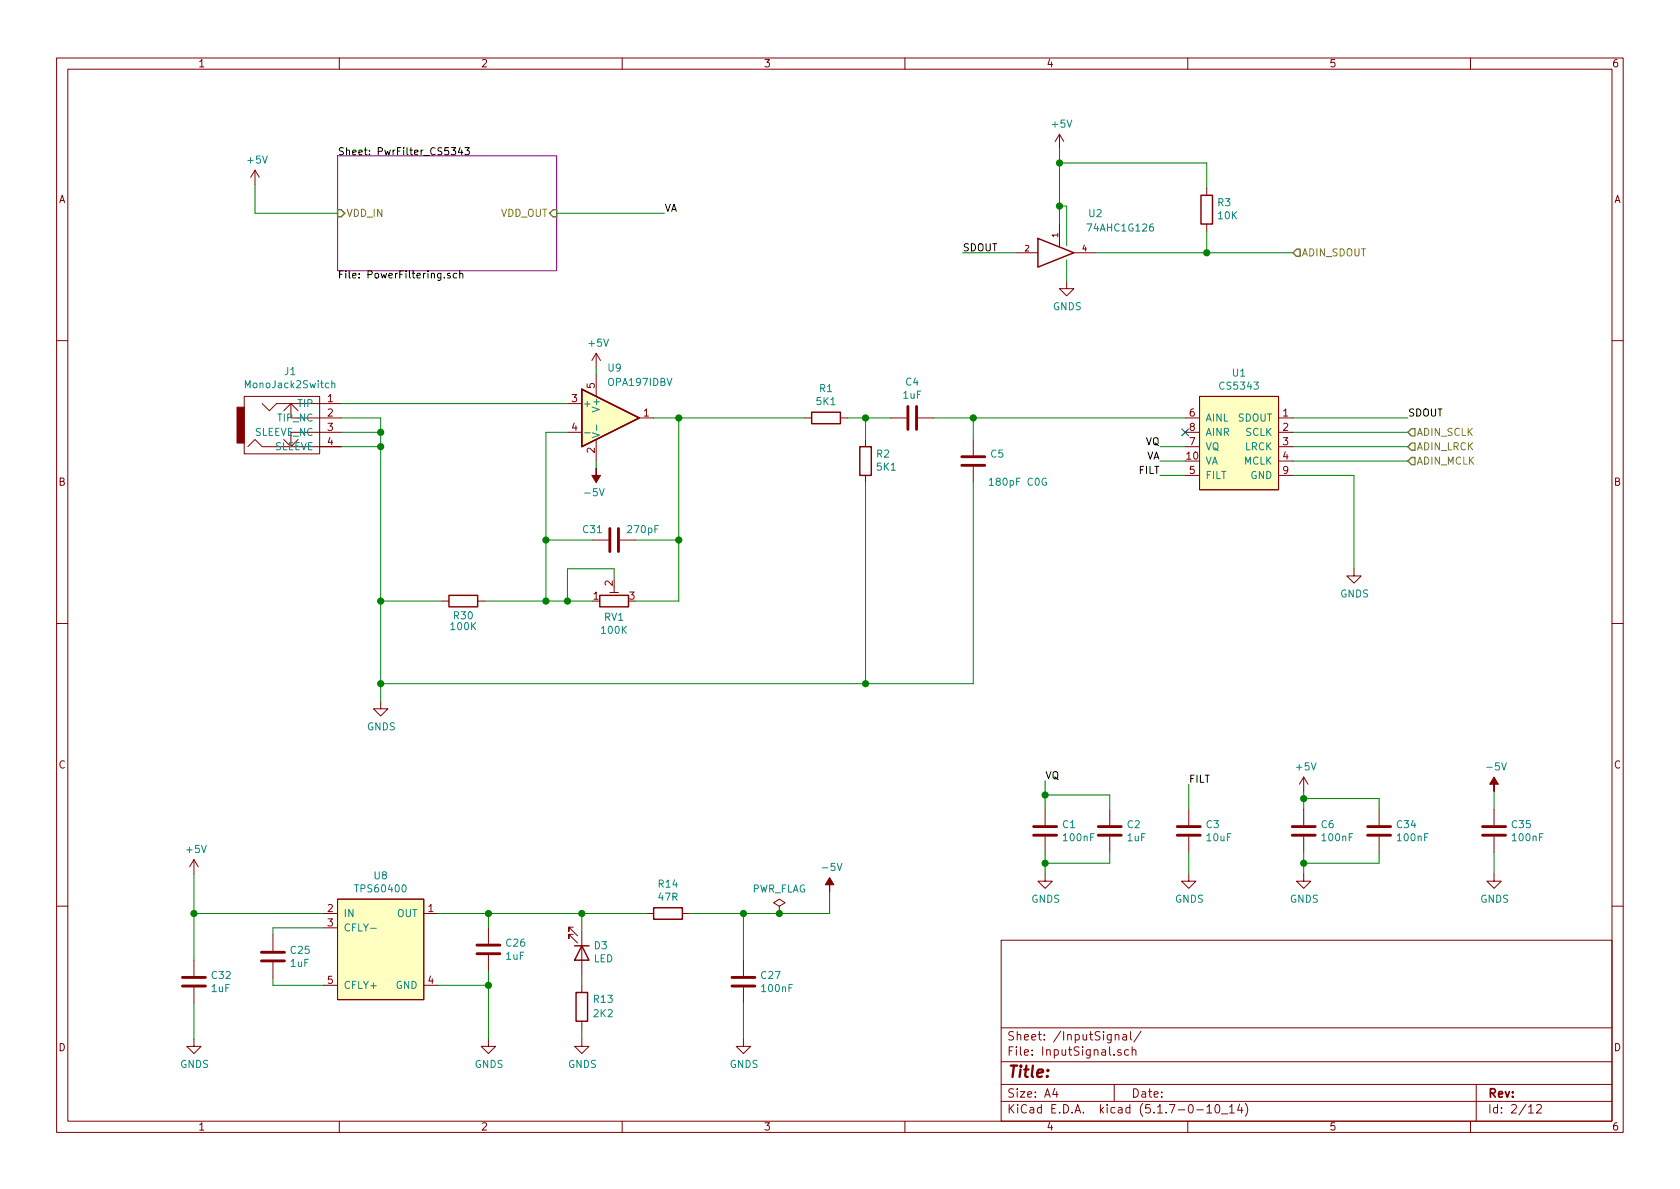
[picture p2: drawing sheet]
<svg xmlns="http://www.w3.org/2000/svg" width="297mm" height="210mm" viewBox="0 0 297 210" stroke-linecap="round" stroke-linejoin="round" font-family="sans-serif">
<g fill="none" stroke="#840000" stroke-width=".18">
<path d="M10 10.3h277v189.9h-277zM12 12.2h273v186.1h-273zM60 10.3v1.9M110 10.3v1.9M160 10.3v1.9M210 10.3v1.9M260 10.3v1.9M45.1 30.1l-.8 1.3M45.1 30.1v2.5M45.1 30.1l.7 1.3M187.3 23.7l-.7 1.3M187.3 23.7v2.6"/>
<path d="M187.3 39.6v4M187.3 23.7l.8 1.3M213.4 33.3v1.2M213.4 39.6v1.3M179.7 44.7h3.8M188.6 49.8v1.2h1.3l-1.3 1.3-1.3-1.3h1.3M189.9 44.7h3.8M10 60.2h2M43.2 70.1h13.3v10.2h-13.3zM43.8 79l1.3-1.3 1.3 1.3h13.9h-3.8M46.4 71.4l1.2 1.2 1.3-1.2h11.4M50.2 72.6l1.2-1.2 1.3 1.2"/>
<path d="M51.4 71.4v2.5h8.9M60.3 76.4h-8.9v2.6l1.3-1.3M100.3 71.4h2.6M100.3 76.4h2.6M105.4 62.5l-.8 1.2M105.4 62.5v2.5M105.4 66.3v3.8M105.4 77.7v3.8M105.4 62.5l.8 1.2M113 73.9h2.6M142.2 73.9h1.3M148.6 73.9h1.3"/>
<path d="M153 77.7v1.3M157.5 73.9h2.8M162.3 73.9h2.8M172.1 77.7v2.8M209.5 73.9h2.6M209.5 76.4h2.6M209.5 79h2.6M212.1 70.1h14v16.5h-14zM226.1 73.9h2.5M226.1 76.4h2.5M226.1 79h2.5M285 60.2h2"/>
<path d="M104.8 95.5h2.8M109.6 95.5h2.8M153 84.1v1.2M172.1 82.5v2.8M209.5 84.1h2.6M226.1 81.5h2.5M226.1 84.1h2.5M10 110.3h2M78.1 106.3h1.3M84.5 106.3h1.2M107.8 104.8h1.5M108.6 103.8v1"/>
<path d="M239.4 100.6v1.2h1.3l-1.3 1.3-1.3-1.3h1.3M285 110.3h2M67.3 124.1v1.2h1.3l-1.3 1.3-1.3-1.3h1.3M230.5 137.4l-.8 1.3M230.5 137.4v2.5M230.5 137.4l.8 1.3M34.3 152v2.6M34.3 152l-.8 1.3M34.3 152l.8 1.3M59.7 159h15.2v17.8h-15.2zM184.8 154.6v1.2h1.3l-1.3 1.3-1.3-1.3h1.3M184.8 143.1v2.8"/>
<path d="M184.8 147.9v2.8M196.2 143.1v2.8M196.2 147.9v2.8M210.2 154.6v1.2h1.3l-1.3 1.3-1.3-1.3h1.3M210.2 143.1v2.8M210.2 147.9v2.8M230.5 154.6v1.2h1.3l-1.3 1.3-1.3-1.3h1.3M230.5 143.1v2.8M230.5 147.9v2.8M243.8 143.1v2.8M243.8 147.9v2.8M264.2 154.6v1.2h1.2l-1.2 1.3-1.3-1.3h1.3"/>
<path d="M264.2 143.1v2.8M264.2 147.9v2.8M10 160.2h2M34.3 169.8v2.8M34.3 174.6v2.8M48.3 165.3v2.8M48.3 170.2v2.8M57.1 161.5h2.6M57.1 164.1h2.6M57.1 174.2h2.6M74.9 161.5h2.6M74.9 174.2h2.6"/>
<path d="M86.4 164.1v2.8M86.4 168.9v2.8M101.3 164h-.7v.7v-.7l1.5 1.5M101.3 165.2h-.7v.8v-.8l1.5 1.5M102.9 164.7v7.6M102.9 174.2v1.3M114.3 161.5h1.3M120.6 161.5h1.3M131.4 169.8v2.8M131.4 174.6v2.8M137.8 160.3l1-.7-1-.6-1 .6 1 .7v1.2M137.8 161.5h.1"/>
<path d="M177 166.3h108v32h-108zM285 160.2h2M34.3 183.8v1.2h1.3l-1.3 1.3-1.3-1.3h1.3M60 198.3v1.9M86.4 183.8v1.2h1.2l-1.2 1.3-1.3-1.3h1.3M102.9 183.8v1.2h1.2l-1.2 1.3-1.3-1.3h1.3M102.9 180.6v1.3M110 198.3v1.9M131.4 183.8v1.2h1.3l-1.3 1.3-1.2-1.3h1.2M160 198.3v1.9M177 194.8h108M177 191.8h108"/>
<path d="M177 187.8h108M177 181.8h108M186.5 192.5l-.4 1h1M186.8 193v1M197 191.8v3M197.2 183.1l.1-.1a.37 .37 0 0 1 .5 .1v.8M197.2 182.9v1M198.2 185.7a.37 .37 0 0 0-.6 .1l.1 .2 .5 .2 .1 .1-.3 .3-.4-.1M198.6 183h.5l.1 .9M199.2 183.3l-.5 .1a.29 .29 0 0 0-.2 .2 .29 .29 0 0 0 .2 .3l.5-.1M199.5 185.7l-.4-.1-.3 .3 .1 .6 .2 .1 .4-.1M199.9 182.4v1.3l.2 .2"/>
<path d="M200.2 185.7h.1a.37 .37 0 0 1 .5 .1v.8M200.2 185.1v1.5M201.8 182.3l-1.3 2M210 198.3v1.9M211.6 196.3h1.2M213.4 195.8l.4-.5v1.5M213.4 196.8h.8M215 195.4l.3-.1a.94 .94 0 0 1 0 1.5 .8 .8 0 0 1-.6-.6 .8 .8 0 0 1 .3-.8zM216 197h1.1M217.4 195.8l.4-.5v1.5M217.4 196.8h.8M219.2 195.2l-.4 1.1h.9"/>
<path d="M219.5 195.8v1M220.2 195.1a1.71 1.71 0 0 1 0 2.3M260 198.3v1.9M261 191.8v6.5M270.3 195.8l.4-.5v1.5M270.3 196.8h.8M271.7 195.5l.2-.2h.4l.2 .5-.9 1h.9"/>
</g>
<path d="M59.7 27.6h38.7v20.3h-38.7z" fill="none" stroke="#840084" stroke-width=".18"/>
<path d="M79.8 26.1h.8l-.5 .5 .4 .1 .1 .4-.3 .3-.5-.2M81.4 26.1l-.3 .8h.7M81.6 26.5v.9M82.2 26.1h.8l-.5 .5 .4 .1 .1 .4-.3 .3-.5-.2M78.6 49v.2M79.6 48.4l-.3-.1-.2 .2 .1 .2 .4 .1v.3h-.5M80.7 48.4l-.3-.1-.3 .3 .2 .5h.4M81.3 48.5l.2-.2 .3 .1v.8M81.3 47.9v1.3" fill="none" stroke="#000" stroke-width=".18"/>
<path d="M59.7 37.1h.6l.7 .6-.7 .6h-.6zM97.8 37.1h.6v1.2h-.6l-.6-.6zM229.2 44.1h.7v1.2h-.7l-.6-.6zM249.6 75.8h.6v1.3h-.6l-.7-.7zM249.6 78.4h.6v1.2h-.6l-.7-.6zM249.6 80.9h.6v1.3h-.6l-.7-.7z" fill="none" stroke="#848400" stroke-width=".25"/>
<g fill="#840000" stroke="#840000" stroke-width=".18">
<path d="M41.9 72h1.3v6.4h-1.3z"/>
<path d="M264.2 137.4l.7 1.3h-.7v1.2v-1.2h-.8z"/>
<path d="M146.7 155.2l.7 1.3h-.7v1.2v-1.2h-.8z"/>
<path d="M105.4 82.8v1.3h.8l-.8 1.2-.8-1.2h.8z"/>
</g>
<path d="M58.7 67.9l.2-.2 .3 .1v.8M58.7 67.3v1.3M103.4 76.5h.9M104.7 76.5l1.3 .5-1.3 .4M105.5 75.2v.9M185 84.6a.59 .59 0 0 0-.8 .6 .59 .59 0 0 0 .8 .6v-.5h-.2M65.6 164.2h.9" fill="none" stroke="#008484" stroke-width=".18"/>
<path d="M212.3 34.5h2.1v5.1h-2.1zM183.5 42.2l6.4 2.5-6.4 2.5zM102.9 68.8l10.1 5.1-10.1 5.1zM143.5 72.9h5.1v2h-5.1zM152 79h2.1v5.1h-2.1zM79.4 105.3h5.1v2h-5.1zM106 105.3h5.1v2h-5.1zM101.6 167.3h2.5M101.9 175.5h2v5.1h-2zM102.9 167.3l1.2 2.5h-2.5zM115.6 160.5h5v2.1h-5z" fill="none" stroke="#840000" stroke-width=".25"/>
<g fill="none" stroke="#840000" stroke-width=".51">
<path d="M160.5 71.9v4M162.1 71.9v4M107.8 93.5v4M109.3 93.5v4M170.1 80.8h4M170.1 82.3h4M182.8 147.7h4M182.8 146.2h4M194.2 147.7h4M194.2 146.2h4M208.2 147.7h4M208.2 146.2h4"/>
<path d="M228.5 147.7h4M228.5 146.2h4M241.8 147.7h4.1M241.8 146.2h4.1M262.1 147.7h4.1M262.1 146.2h4.1M32.3 174.4h4M32.3 172.8h4M46.2 169.9h4.1M46.2 168.4h4.1M84.3 168.7h4.1M84.3 167.1h4.1"/>
<path d="M129.4 174.4h4.1M129.4 172.8h4.1"/>
</g>
<g fill="#ffffc2" stroke="#ffffc2" stroke-width=".18">
<path d="M59.7 159h15.2v17.8h-15.2z"/>
<path d="M212.1 70.1h14v16.5h-14z"/>
<path d="M102.9 68.8l10.1 5.1-10.1 5.1z"/>
</g>
<g fill="none" stroke="#008400" stroke-width=".18">
<path d="M45.1 32.6v5.1h14.6M98.4 37.7h19.1M187.3 26.3v13.3M187.3 28.8h26.1v4.5M187.3 36.4h1.3v7M170.2 44.7h9.5M188.6 46v3.8M193.7 44.7h34.9M213.4 40.9v3.8M60.3 76.4h7M60.3 79h7M60.3 73.9h7v50.2"/>
<path d="M60.3 71.4h40M100.3 76.4h-3.8v29.9M105.4 65v1.3M115.6 73.9h26.6M120 73.9v32.4h-7.6M149.9 73.9h7.6M153 73.9v3.8M165.1 73.9h44.4M172.1 73.9v3.8M205.1 79h4.4M228.6 76.4h20.3M228.6 79h20.3"/>
<path d="M228.6 73.9h20.3M96.5 95.5h8.3M105.4 81.5v1.3M112.4 95.5h7.6M153 85.3v35.6M172.1 85.3v35.6h-104.8M205.1 81.5h4.4M205.1 84.1h4.4M228.6 81.5h20.3M228.6 84.1h10.8v16.5M67.3 106.3h10.8M85.7 106.3h19.1"/>
<path d="M108.6 102.5v-1.9h-8.3v5.7M184.8 138v5.1M210.2 138.7v4.4M230.5 139.9v3.2M264.2 139.9v3.2M34.3 154.6v15.2M146.7 157.7v3.8h-24.8M184.8 150.7v3.9M184.8 140.6h11.4v2.5M196.2 150.7v1.9h-11.4M210.2 150.7v3.9M230.5 150.7v3.9"/>
<path d="M230.5 141.2h13.3v1.9M243.8 150.7v1.9h-13.3M264.2 150.7v3.9M34.3 161.5h22.8M34.3 177.4v6.4M48.3 173v1.2h8.8M57.1 164.1h-8.8v1.2M77.5 161.5h36.8M77.5 174.2h8.9M86.4 161.5v2.6M86.4 171.7v12.1M102.9 161.5v3.2"/>
<path d="M102.9 172.3v1.9M131.4 161.5v8.3M131.4 177.4v6.4M102.9 181.9v1.9"/>
</g>
<g fill="#008400" stroke="#008400" stroke-width=".25">
<circle cx="137.8" cy="161.5" r=".51"/>
<circle cx="120" cy="95.5" r=".51"/>
<circle cx="96.5" cy="95.5" r=".51"/>
<circle cx="184.8" cy="152.6" r=".51"/>
<circle cx="67.3" cy="76.4" r=".51"/>
<circle cx="67.3" cy="106.3" r=".51"/>
<circle cx="96.5" cy="106.3" r=".51"/>
<circle cx="86.4" cy="174.2" r=".51"/>
<circle cx="230.5" cy="152.6" r=".51"/>
<circle cx="100.3" cy="106.3" r=".51"/>
<circle cx="187.3" cy="36.4" r=".51"/>
<circle cx="153" cy="73.9" r=".51"/>
<circle cx="187.3" cy="28.8" r=".51"/>
<circle cx="67.3" cy="120.9" r=".51"/>
<circle cx="153" cy="120.9" r=".51"/>
<circle cx="213.4" cy="44.7" r=".51"/>
<circle cx="86.4" cy="161.5" r=".51"/>
<circle cx="131.4" cy="161.5" r=".51"/>
<circle cx="172.1" cy="73.9" r=".51"/>
<circle cx="67.3" cy="79" r=".51"/>
<circle cx="230.5" cy="141.2" r=".51"/>
<circle cx="184.8" cy="140.6" r=".51"/>
<circle cx="34.3" cy="161.5" r=".51"/>
<circle cx="102.9" cy="161.5" r=".51"/>
<circle cx="120" cy="73.9" r=".51"/>
</g>
<path d="M208.9 75.8l1.3 1.3M210.2 75.8l-1.3 1.3" fill="none" stroke="#000084" stroke-width=".18"/>
<text font-size="2.8" fill="#840000" x="178" y="190.5">Title:</text>
<g font-size="2.1" fill="#840000">
<text x="178" y="184">Sheet: /InputSignal/</text>
<text x="178" y="186.7">File: InputSignal.sch</text>
<text x="178" y="196.9">KiCad E.D.A. kicad (5.1.7-0-10_14)</text>
<text x="178" y="194.1">Size: A4</text>
<text x="200" y="194.1">Date:</text>
<text x="263" y="194.1">Rev:</text>
<text x="263" y="196.9">Id: 2/12</text>
</g>
<g font-size="1.8" fill="#840000">
<text x="35" y="11.9">1</text>
<text x="85" y="11.9">2</text>
<text x="135" y="11.9">3</text>
<text x="185" y="11.9">4</text>
<text x="235" y="11.9">5</text>
<text x="285" y="11.9">6</text>
<text x="10.4" y="35.9">A</text>
<text x="285.4" y="35.9">A</text>
<text x="57.9" y="71.1">1</text>
<text x="101.1" y="71.1">3</text>
<text x="105.2" y="68.7" transform="rotate(-90 105.2 68.7)">5</text>
<text x="57.9" y="73.7">2</text>
<text x="57.9" y="76.2">3</text>
<text x="101.1" y="76.2">4</text>
<text x="113.8" y="73.7">1</text>
<text x="210.3" y="73.7">6</text>
<text x="210.3" y="76.2">8</text>
<text x="226.8" y="73.7">1</text>
<text x="226.8" y="76.2">2</text>
<text x="57.9" y="78.7">4</text>
<text x="105.2" y="80.1" transform="rotate(-90 105.2 80.1)">2</text>
<text x="209.9" y="81.3">10</text>
<text x="210.3" y="83.8">5</text>
<text x="210.3" y="78.7">7</text>
<text x="226.8" y="78.7">3</text>
<text x="226.8" y="81.3">4</text>
<text x="226.8" y="83.8">9</text>
<text x="10.4" y="85.9">B</text>
<text x="285.4" y="85.9">B</text>
<text x="104.9" y="106">1</text>
<text x="108.3" y="103.6" transform="rotate(-90 108.3 103.6)">2</text>
<text x="111.3" y="106">3</text>
<text x="10.4" y="135.9">C</text>
<text x="285.4" y="135.9">C</text>
<text x="57.9" y="161.3">2</text>
<text x="75.7" y="161.3">1</text>
<text x="57.9" y="163.8">3</text>
<text x="57.9" y="174">5</text>
<text x="75.7" y="174">4</text>
<text x="10.4" y="185.9">D</text>
<text x="285.4" y="185.9">D</text>
<text x="35" y="199.9">1</text>
<text x="85" y="199.9">2</text>
<text x="135" y="199.9">3</text>
<text x="185" y="199.9">4</text>
<text x="235" y="199.9">5</text>
<text x="285" y="199.9">6</text>
</g>
<g font-size="1.8" fill="#008484">
<text x="186.1" y="22.6">+5V</text>
<text x="43.9" y="28.9">+5V</text>
<text x="192.6" y="38.4">U2</text>
<text x="192.6" y="40.9">74AHC1G126</text>
<text x="215.3" y="36.5">R3</text>
<text x="215.4" y="38.8">10K</text>
<text x="186.2" y="54.9">GNDS</text>
<text x="104.2" y="61.3">+5V</text>
<text x="107.5" y="65.7">U9</text>
<text x="43.6" y="68.7">MonoJack2Switch</text>
<text x="50.3" y="66.3">J1</text>
<text x="107.7" y="68.2">OPA197IDBV</text>
<text x="144.4" y="71.6">5K1</text>
<text x="144.9" y="69.3">R1</text>
<text x="159.7" y="70.5">1uF</text>
<text x="160.2" y="68.2">C4</text>
<text x="215.9" y="68.9">CS5343</text>
<text x="218" y="66.6">U1</text>
<text x="45" y="77.1">SLEEVE_NC</text>
<text x="49.2" y="74.5">TIP_NC</text>
<text x="52.8" y="72">TIP</text>
<text x="103" y="72">+</text>
<text x="106" y="72.4" transform="rotate(-90 106 72.4)">V+</text>
<text x="213.1" y="74.5">AINL</text>
<text x="213.1" y="77.1">AINR</text>
<text x="218.8" y="74.5">SDOUT</text>
<text x="220.2" y="77.1">SCLK</text>
<text x="48.5" y="79.6">SLEEVE</text>
<text x="155" y="80.9">R2</text>
<text x="155.1" y="83.2">5K1</text>
<text x="175.2" y="80.9">C5</text>
<text x="213.1" y="82.2">VA</text>
<text x="213.1" y="79.6">VQ</text>
<text x="219.9" y="82.2">MCLK</text>
<text x="220.1" y="79.6">LRCK</text>
<text x="103.7" y="87.8">-5V</text>
<text x="175.4" y="85.9">180pF C0G</text>
<text x="213.1" y="84.7">FILT</text>
<text x="221.1" y="84.7">GND</text>
<text x="103.1" y="94.3">C31</text>
<text x="111.1" y="94.3">270pF</text>
<text x="237" y="105.7">GNDS</text>
<text x="79.8" y="111.4">100K</text>
<text x="80.3" y="109.5">R30</text>
<text x="106.5" y="112.1">100K</text>
<text x="106.9" y="109.8">RV1</text>
<text x="64.9" y="129.2">GNDS</text>
<text x="229.3" y="136.2">+5V</text>
<text x="263.2" y="136.2">-5V</text>
<text x="187.9" y="146.5">C1</text>
<text x="188.2" y="148.8">100nF</text>
<text x="199.3" y="146.5">C2</text>
<text x="199.4" y="148.8">1uF</text>
<text x="213.3" y="146.5">C3</text>
<text x="213.4" y="148.8">10uF</text>
<text x="233.6" y="146.5">C6</text>
<text x="233.9" y="148.8">100nF</text>
<text x="247" y="146.5">C34</text>
<text x="247.2" y="148.8">100nF</text>
<text x="267.4" y="146.5">C35</text>
<text x="267.5" y="148.8">100nF</text>
<text x="33.1" y="150.8">+5V</text>
<text x="66.2" y="155.5">U8</text>
<text x="145.7" y="154">-5V</text>
<text x="63.1" y="157.8">TPS60400</text>
<text x="116.5" y="157">R14</text>
<text x="116.5" y="159.3">47R</text>
<text x="132.8" y="157.8">PWR_FLAG</text>
<text x="182.4" y="159.6">GNDS</text>
<text x="207.8" y="159.6">GNDS</text>
<text x="228.1" y="159.6">GNDS</text>
<text x="261.7" y="159.6">GNDS</text>
<text x="60.7" y="162.2">IN</text>
<text x="60.7" y="164.7">CFLY-</text>
<text x="70.2" y="162.2">OUT</text>
<text x="89.6" y="167.4">C26</text>
<text x="105.1" y="167.9">D3</text>
<text x="37.5" y="173.1">C32</text>
<text x="51.4" y="171">1uF</text>
<text x="51.5" y="168.7">C25</text>
<text x="89.5" y="169.7">1uF</text>
<text x="105" y="170.2">LED</text>
<text x="134.6" y="173.1">C27</text>
<text x="37.4" y="175.4">1uF</text>
<text x="60.7" y="174.9">CFLY+</text>
<text x="70" y="174.9">GND</text>
<text x="105" y="177.3">R13</text>
<text x="105" y="179.9">2K2</text>
<text x="134.8" y="175.4">100nF</text>
<text x="31.9" y="188.8">GNDS</text>
<text x="83.9" y="188.8">GNDS</text>
<text x="100.5" y="188.8">GNDS</text>
<text x="129" y="188.8">GNDS</text>
</g>
<g font-size="1.8">
<text x="59.7" y="27.5">Sheet: PwrFilter_CS5343</text>
<text x="117.5" y="37.5">VA</text>
<text x="170.2" y="44.4">SDOUT</text>
<text x="59.7" y="49.2">File: PowerFiltering.sch</text>
<text x="248.9" y="73.7">SDOUT</text>
<text x="201.4" y="83.8">FILT</text>
<text x="202.5" y="78.7">VQ</text>
<text x="202.6" y="81.3">VA</text>
<text x="184.8" y="137.8">VQ</text>
<text x="210.2" y="138.4">FILT</text>
</g>
<g font-size="1.8" fill="#848400">
<text x="61.2" y="38.3">VDD_IN</text>
<text x="88.4" y="38.3">VDD_OUT</text>
<text x="230.1" y="45.3">ADIN_SDOUT</text>
<text x="250.4" y="77.1">ADIN_SCLK</text>
<text x="250.4" y="79.6">ADIN_LRCK</text>
<text x="250.4" y="82.2">ADIN_MCLK</text>
</g>
<g font-size="1.4" fill="#840000">
<text x="187.1" y="42" transform="rotate(-90 187.1 42)">1</text>
<text x="181.2" y="44.4">2</text>
<text x="191.4" y="44.4">4</text>
</g>
</svg>
